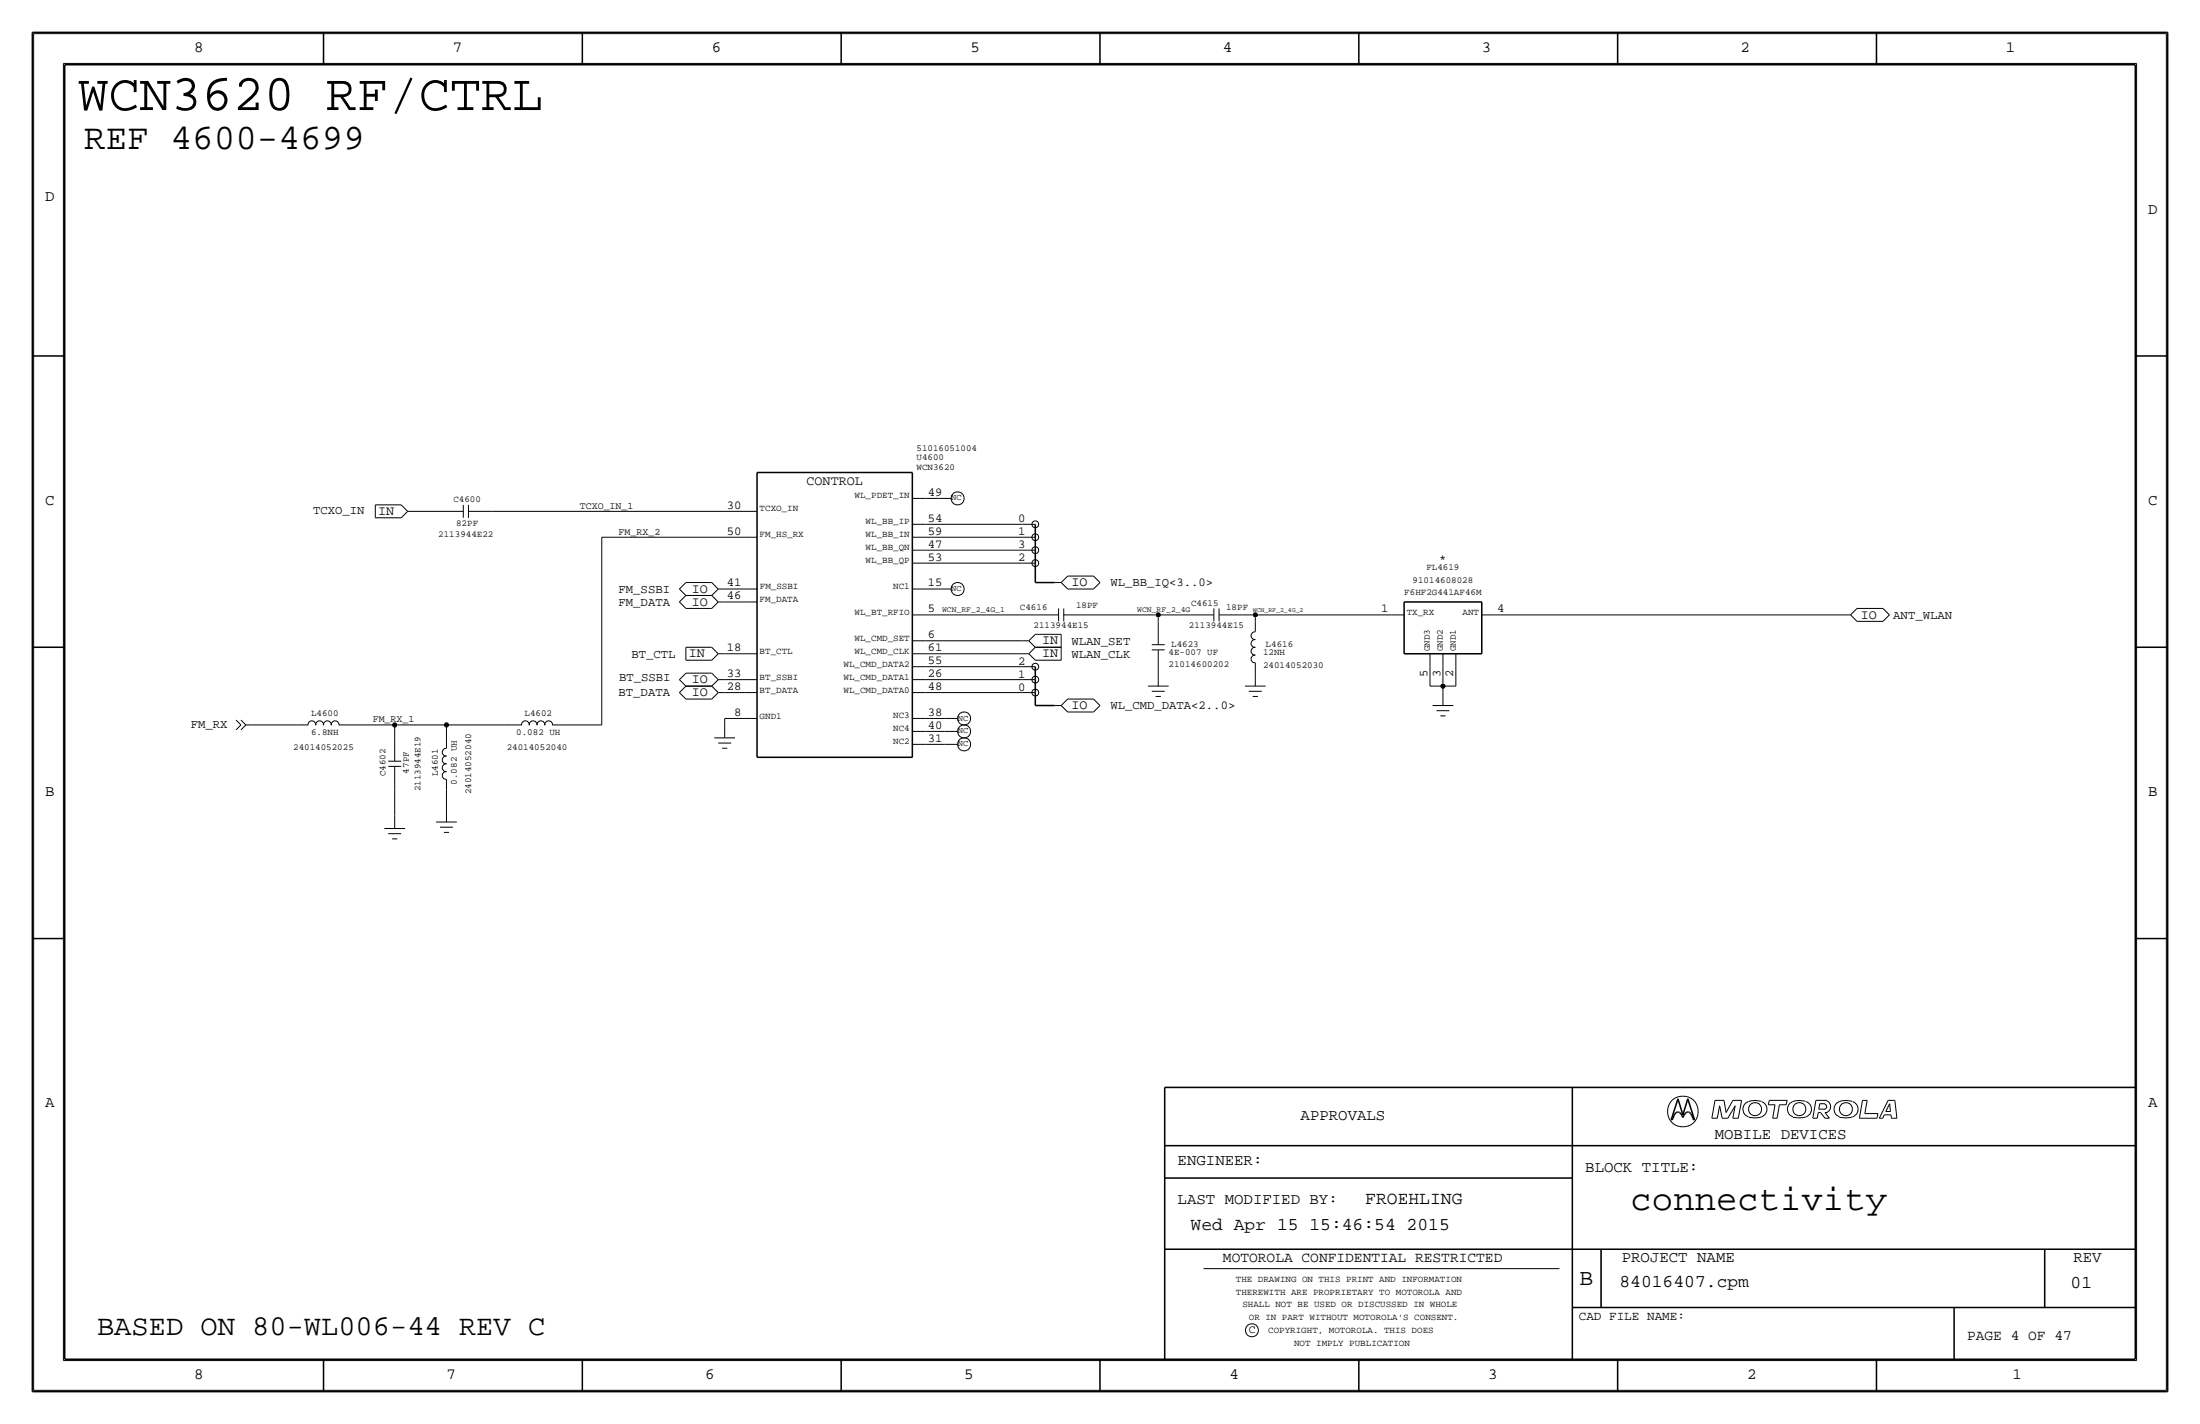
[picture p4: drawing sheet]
<svg xmlns="http://www.w3.org/2000/svg" width="432mm" height="279mm" viewBox="0 0 432 279" stroke-linecap="round" stroke-linejoin="round" font-family="sans-serif">
<g fill="none" stroke="#000" stroke-width=".3">
<path d="M6.3 6.4v266.7zM6.4 6.4h419zM12.7 12.7h406.4zM12.7 12.7v254zM63.5 6.4v6.3zM114.3 6.4v6.3zM165.1 6.4v6.3zM215.9 6.3v6.4zM266.7 6.4v6.3zM317.5 6.4v6.3zM368.3 6.4v6.3zM419.1 12.7v254z"/>
<path d="M425.4 6.4v266.7zM6.3 69.8h6.4zM419.1 69.8h6.3zM148.6 92.7h30.5zM148.6 92.7v55.9zM179.1 92.7v55.9zM203.2 102.9v2.5zM203.2 105.4v2.5zM203.2 107.9v2.6zM203.2 110.5v3.8zM203.2 114.3h3.8zM275.6 118.1v10.2z"/>
<path d="M275.6 118.1h15.2zM290.8 118.1v10.2zM6.3 127h6.4zM203.2 138.4h3.8zM203.2 135.9v2.5zM203.2 133.3v2.6zM203.2 130.8v2.5zM275.6 128.3h15.2zM419.1 127h6.3zM148.6 148.6h30.5zM6.3 184.1h6.4zM419.1 184.1h6.3z"/>
<path d="M228.6 213.4v53.3zM228.6 213.4h190.5zM308.6 213.4v53.3zM328 219.7h.2zM328.4 219.4l-.2 .3zM328.6 218.8l-.2 .6zM328.8 218.5l-.2 .3zM329 218.3l.2-.1zM329 218.3l-.2 .2zM329.2 218.2h.2zM329.3 215.6l-1.3 4.1zM329.3 215.6l1 3.1z"/>
<path d="M329.4 218.2l.2 .1zM329.6 218.3l.3 .2zM329.9 218.5l.2 .3zM330.1 218.8l.2 .5zM330.5 218.8l-.2 .5zM330.8 218.5l-.3 .3zM331 218.3l-.2 .2zM331 218.3l.2-.1zM331.2 218.2h.2zM331.3 215.6l1.3 4.1zM331.3 215.6l-1 3.1zM331.4 218.2l.2 .1z"/>
<path d="M331.6 218.3l.2 .2zM331.8 218.5l.2 .3zM332 218.8l.3 .6zM332.3 219.4l.1 .3zM332.4 219.7h.2zM228.6 231.1h80zM228.6 224.8h190.5zM228.6 245.1h190.5zM308.6 256.5h110.5zM314.2 245.1v11.4zM383.5 256.5v10.2zM401.3 245.1v11.4z"/>
<path d="M6.4 273h419zM12.7 266.7h406.4zM63.5 266.7v6.4zM114.3 266.7v6.4zM165.1 266.7v6.4zM215.9 266.7v6.3zM266.7 266.7v6.4zM317.5 266.7v6.4zM368.3 266.7v6.4z"/>
</g>
<g fill="none" stroke="#000" stroke-width=".2">
<path d="M6.6 6.6h418.6zM6.6 6.6v266.2zM12.4 12.4v254.6zM12.4 12.4h407zM419.4 12.4v254.6zM425.2 6.6v266.2zM73.7 99.1h5zM73.7 99.1v2.5zM78.7 99.1l1.3 1.2zM90.9 99.1v2.5zM91.9 99.1v2.5zM179.1 97.8h2.5z"/>
<path d="M181.6 97.8h2.5zM184.1 97.8h2.6zM73.7 101.6h5zM80 100.3h1.3zM80 100.3l-1.3 1.3zM81.3 100.3h5.1zM86.4 100.3h4.5zM91.9 100.3h4.6zM96.5 100.3h49.5zM118.1 105.4v36.8zM118.1 105.4h27.9zM133.3 115.6l1.3 1.2z"/>
<path d="M133.3 118.1l1.3 1.3zM134.6 116.8h5.1zM134.6 114.3h5.1zM134.6 119.4h5.1zM134.6 114.3l-1.2 1.3zM134.6 116.8l-1.2 1.3zM139.7 114.3l1.3 1.3zM139.7 116.8l1.3 1.3zM141 115.6h1.2zM141 115.6l-1.3 1.2zM141 118.1h1.2zM141 118.1l-1.3 1.3z"/>
<path d="M142.2 115.6h3.9zM142.2 118.1h3.9zM146 115.6h2.6zM146 105.4h2.6zM146 118.1h2.6zM146 100.3h2.6zM179.1 107.9h2.5zM179.1 110.5h2.5zM179.1 102.9h2.5zM179.1 105.4h2.5zM179.1 115.6h2.5zM181.6 102.9h19.1z"/>
<path d="M181.6 107.9h19.1zM181.6 105.4h19.1zM181.6 110.5h19.1zM181.6 115.6h2.5zM184.1 115.6h2.6zM200.7 102.9h2.5zM200.7 110.5h2.5zM200.7 105.4h2.5zM200.7 107.9h2.5zM207 114.3h1.3zM207.8 119.4v2.5zM208.3 114.3l1.3 1.3z"/>
<path d="M208.8 119.4v2.5zM209.5 115.6h5.1zM209.5 113h5.1zM209.5 113l-1.2 1.3zM214.6 113l1.3 1.3zM215.9 114.3l-1.3 1.3zM238.3 119.4v2.5zM239.3 119.4v2.5zM364.5 119.4h5.1zM364.5 119.4l-1.3 1.2zM369.6 119.4l1.2 1.2zM133.3 135.9l1.3 1.3z"/>
<path d="M133.3 133.3l1.3 1.3zM134.6 137.2h5.1zM134.6 134.6h5.1zM134.6 132.1h5.1zM134.6 134.6l-1.2 1.3zM134.6 132.1l-1.2 1.2zM134.6 127h5.1zM134.6 127v2.5zM134.6 129.5h5.1zM139.7 134.6l1.3 1.3zM139.7 132.1l1.3 1.2zM139.7 127l1.3 1.3z"/>
<path d="M141 135.9h1.2zM141 135.9l-1.3 1.3zM141 133.3h1.2zM141 133.3l-1.3 1.3zM141 128.3l-1.3 1.2zM141 128.3h1.2zM142.2 135.9h3.9zM142.2 128.3h3.9zM142.2 133.3h3.9zM146 133.3h2.6zM146 128.3h2.6zM146 135.9h2.6z"/>
<path d="M179.1 120.7h2.5zM179.1 128.3h2.5zM179.1 125.7h2.5zM179.1 130.8h2.5zM179.1 133.3h2.5zM179.1 135.9h2.5zM181.6 128.3h19.1zM181.6 135.9h19.1zM181.6 130.8h19.1zM181.6 133.3h19.1zM181.6 120.7h21.6zM181.6 125.7h19.1z"/>
<path d="M200.7 125.7h1.2zM200.7 128.3h1.2zM200.7 130.8h2.5zM200.7 135.9h2.5zM200.7 133.3h2.5zM201.9 125.7l1.3 1.3zM201.9 128.3l1.3 1.2zM203.2 120.7h4.6zM203.2 124.5l-1.3 1.2zM203.2 127l-1.3 1.3zM203.2 124.5h5.1zM203.2 127h5.1z"/>
<path d="M203.2 129.5h5.1zM207 138.4h1.3zM208.3 124.5v2.5zM208.3 127v2.5zM208.3 138.4l1.3 1.3zM208.8 120.7h4.6zM209.5 139.7h5.1zM209.5 137.2h5.1zM209.5 137.2l-1.2 1.2zM213.4 120.7h13.9zM214.6 137.2l1.3 1.2zM215.9 138.4l-1.3 1.3z"/>
<path d="M225.3 134.6h4.1zM226.1 127.5h2.5zM226.1 126.5h2.5zM226.1 135.6h2.5zM226.8 136.7h1zM227.3 120.7v1.2zM227.3 127.5v4.6zM227.3 121.9v4.6zM227.3 132.1v2.5zM227.3 120.7h6.4zM233.7 120.7h4.6zM239.3 120.7h4.5z"/>
<path d="M243.8 120.7h2.6zM244.3 134.6h4.1zM245.1 135.6h2.5zM245.9 136.7h1zM246.4 120.7h26.7zM246.4 120.7v1.2zM246.4 132.1v2.5zM246.4 130v2.1zM246.4 121.9v2.1zM246.4 124a.74 .74 0 0 0-.9 .7 .74 .74 0 0 0 .9 .8M246.4 127.1a.74 .74 0 0 0-.9 .7 .74 .74 0 0 0 .9 .7M246.4 128.6a.74 .74 0 0 0-.9 .7 .74 .74 0 0 0 .9 .7"/>
<path d="M246.4 125.5a.74 .74 0 0 0-.9 .8 .74 .74 0 0 0 .9 .7M273 120.7h2.6zM280.7 130.8v3.8zM280.7 134.6h2.5zM280.7 128.3v2.5zM281.2 138.4h4zM281.9 139.4h2.6zM283.2 130.8v3.8zM283.2 134.6h2.5zM283.2 134.6v1.3zM283.2 128.3v2.5zM283.2 135.9v2.5z"/>
<path d="M285.8 130.8v3.8zM285.8 128.3v2.5zM290.8 120.7h2.6zM293.4 120.7h68.5zM361.9 120.7h1.3zM363.2 120.7l1.3 1.2zM364.5 121.9h5.1zM370.8 120.7l-1.2 1.2zM46.3 141.3l1 .9zM47.3 142.2l-1 1zM47.3 141.3l1 .9zM48.3 142.2l-1 1z"/>
<path d="M48.3 142.2h1.2zM49.5 142.2h8.9zM58.4 142.2h2.1zM60.5 142.3a.75 .75 0 0 1 .7-.9 .75 .75 0 0 1 .7 .9M62 142.3a.75 .75 0 0 1 .7-.9 .75 .75 0 0 1 .7 .9M63.5 142.3a.75 .75 0 0 1 .7-.9 .75 .75 0 0 1 .8 .9M65 142.3a.75 .75 0 0 1 .8-.9 .75 .75 0 0 1 .7 .9M66.5 142.2h2.1zM68.6 142.2h8.9zM76.2 149.4h2.5zM76.2 150.4h2.5zM77.5 154.9v5.1z"/>
<path d="M77.5 142.2h10.1zM77.5 142.2v2.6zM77.5 150.4v4.5zM77.5 144.8v4.6zM87.6 154.9v3.9zM87.6 142.2h12.7zM87.6 142.2v2.6zM87.6 158.8v2.5zM87.6 152.9v2zM87.6 144.8v2zM87.6 148.4a.74 .74 0 0 0-.8 .7 .74 .74 0 0 0 .8 .8M87.6 151.4a.74 .74 0 0 0-.8 .8 .74 .74 0 0 0 .8 .7"/>
<path d="M87.6 149.9a.74 .74 0 0 0-.8 .7 .74 .74 0 0 0 .8 .8M87.6 146.9a.74 .74 0 0 0-.8 .7 .74 .74 0 0 0 .8 .7M100.3 142.2h2.1zM102.4 142.3a.75 .75 0 0 1 .7-.9 .75 .75 0 0 1 .7 .9M103.9 142.3a.75 .75 0 0 1 .7-.9 .75 .75 0 0 1 .8 .9M105.4 142.3a.75 .75 0 0 1 .7-.9 .75 .75 0 0 1 .8 .9M106.9 142.3a.75 .75 0 0 1 .8-.9 .75 .75 0 0 1 .7 .9M108.5 142.2h2zM110.5 142.2h7.6zM140.2 144.8h4.1zM141 145.8h2.5zM141.7 146.8h1z"/>
<path d="M142.2 141h3.8zM142.2 141v1.2zM142.2 142.2v2.6zM146 141h2.6zM179.1 146h2.5zM179.1 141h2.5zM179.1 143.5h2.5zM181.6 143.5h3.8zM181.6 141h3.8zM181.6 146h3.8zM185.4 141h2.6zM185.4 143.5h2.6z"/>
<path d="M185.4 146h2.6zM282.7 140.5h1zM75.4 162.6h4.1zM76.2 163.6h2.5zM77 164.6h1zM77.5 160v2.6zM85.6 161.3h4.1zM86.4 162.3h2.5zM87.1 163.3h1zM336 219.4h1.1zM336.6 215.9h1.8zM336.6 215.9l-.6 3.5z"/>
<path d="M337.5 217l-.4 2.4zM337.5 217l.5 2.4zM338 219.4h1.1zM338.4 215.9l.4 2.4zM340.1 219.4h1.1zM340.1 215.9h1.7zM340.1 215.9l-1.3 2.4zM340.6 217l-1.5 2.4zM340.6 217l-.5 2.4zM341.8 215.9l-.6 3.5zM343.1 216.2a1.6 1.6 0 0 0-1 1.5 1.6 1.6 0 0 0 1.1 1.5M345.7 216.1h-.2a4 4 0 0 0-2.3 .1"/>
<path d="M345.7 216.2a1.59 1.59 0 0 1 1.1 1.5 1.59 1.59 0 0 1-1.1 1.5l-1.4 .1-1.1-.1M347.1 216.8h1.3zM347.3 215.9l-.2 .9zM347.3 215.9h3.5zM347.9 219.4h.9zM348.4 216.8l-.5 2.6zM349.2 216.8l-.4 2.6zM349.2 216.8h1.4zM350.8 215.9l-.2 .9zM354.4 216.1a3.1 3.1 0 0 0-3.3 .7 1.62 1.62 0 0 0 .8 2.4M354.4 219.2l-1.4 .1-1.1-.1M354.5 216.2a1.59 1.59 0 0 1 1 1.5 1.59 1.59 0 0 1-1 1.5"/>
<path d="M355.8 219.4h.9zM356.4 215.9l-.6 3.5zM356.4 215.9h2.2zM356.9 218.3l-.2 1.1zM356.9 218.3h.4zM357 217.6h1.2zM357.2 216.6l-.2 1zM357.2 216.6h1zM357.3 218.3l.9 1.1zM358.1 216.7a.5 .5 0 0 1 .4 .4 .5 .5 0 0 1-.4 .5M358.2 219.4h.9zM358.2 218.3l.9 1.1z"/>
<path d="M358.2 218.3h.4zM358.5 216a1.24 1.24 0 0 1 .8 1.1 1.24 1.24 0 0 1-.8 1.2M363.5 216.1a3.1 3.1 0 0 0-3.3 .7 1.62 1.62 0 0 0 .8 2.4M363.6 219.2l-1.4 .1-1.2-.1M363.6 216.2a1.59 1.59 0 0 1 1.1 1.5 1.59 1.59 0 0 1-1.1 1.5M364.9 219.4h3.5zM365.6 215.9l-.7 3.5zM365.6 215.9h.9zM366 218.5h2.6zM366.5 215.9l-.5 2.6zM368.6 218.5l-.2 .9zM368.9 219.4h.6z"/>
<path d="M369.8 218.7h1.3zM369.8 218.7l-.3 .7zM370.1 218.1h.9zM370.6 215.9l-1.7 3.5zM370.6 215.9h1.3zM370.9 216.6l-.8 1.5zM370.9 216.6l.1 1.5zM371.1 218.7l.1 .7zM371.2 219.4h1.1zM371.9 215.9l.4 3.5zM236.2 248.9h69.9zM6.6 272.8h418.6z"/>
<path d="M12.4 267h407z"/>
<circle cx="188" cy="97.8" r="1.28"/>
<circle cx="188" cy="115.6" r="1.28"/>
<circle cx="203.2" cy="108" r=".67"/>
<circle cx="203.2" cy="102.9" r=".67"/>
<circle cx="203.2" cy="105.4" r=".67"/>
<circle cx="203.2" cy="110.5" r=".67"/>
<circle cx="203.2" cy="135.9" r=".67"/>
<circle cx="203.2" cy="133.4" r=".67"/>
<circle cx="203.2" cy="130.8" r=".67"/>
<circle cx="189.2" cy="141" r="1.28"/>
<circle cx="189.2" cy="146.1" r="1.28"/>
<circle cx="189.2" cy="143.5" r="1.28"/>
<circle cx="330.3" cy="218.1" r="3"/>
<circle cx="344.5" cy="217.6" r="1.28"/>
<circle cx="353.2" cy="217.6" r="1.28"/>
<circle cx="362.3" cy="217.6" r="1.28"/>
<circle cx="245.7" cy="261" r="1.28"/>
</g>
<g fill="#000" stroke="#000" stroke-width=".2">
<circle cx="227.3" cy="120.7" r=".41"/>
<circle cx="246.4" cy="120.7" r=".41"/>
<circle cx="283.2" cy="134.6" r=".41"/>
<circle cx="77.5" cy="142.2" r=".41"/>
<circle cx="87.6" cy="142.2" r=".41"/>
</g>
<text font-size="10.1" x="15.2" y="21.6">WCN3620 RF/CTRL</text>
<text font-size="7.1" x="16.5" y="29.2">REF 4600-4699</text>
<text font-size="7" x="320" y="237.5">connectivity</text>
<text font-size="5.6" x="19" y="261.9">BASED ON 80-WL006-44 REV C</text>
<text font-size="4.5" x="310" y="252.1">B</text>
<g font-size="3.5">
<text x="268" y="236.2">FROEHLING</text>
<text x="233.7" y="241.3">Wed Apr 15 15:46:54 2015</text>
<text x="317.9" y="252.6">84016407.cpm</text>
<text x="406.4" y="252.7">01</text>
</g>
<g font-size="3.1">
<text x="38.1" y="10.2">8</text>
<text x="88.9" y="10.2">7</text>
<text x="139.7" y="10.2">6</text>
<text x="190.5" y="10.2">5</text>
<text x="240" y="10.2">4</text>
<text x="290.8" y="10.2">3</text>
<text x="341.6" y="10.2">2</text>
<text x="393.7" y="10.2">1</text>
<text x="8.9" y="39.4">D</text>
<text x="421.6" y="41.9">D</text>
<text x="8.9" y="99.1">C</text>
<text x="421.6" y="99.1">C</text>
<text x="8.9" y="156.2">B</text>
<text x="421.6" y="156.2">B</text>
<text x="8.9" y="217.2">A</text>
<text x="255.3" y="219.7">APPROVALS</text>
<text x="421.6" y="217.2">A</text>
<text x="336.5" y="223.5">MOBILE DEVICES</text>
<text x="231.1" y="228.6">ENGINEER:</text>
<text x="311.2" y="229.9">BLOCK TITLE:</text>
<text x="231.1" y="236.2">LAST MODIFIED BY:</text>
<text x="318.3" y="247.5">PROJECT NAME</text>
<text x="407" y="247.6">REV</text>
<text x="38.1" y="270.5">8</text>
<text x="87.6" y="270.5">7</text>
<text x="138.4" y="270.5">6</text>
<text x="189.2" y="270.5">5</text>
<text x="241.3" y="270.5">4</text>
<text x="292.1" y="270.5">3</text>
<text x="342.9" y="270.5">2</text>
<text x="395" y="270.5">1</text>
</g>
<g font-size="2.9">
<text x="240" y="247.6">MOTOROLA CONFIDENTIAL RESTRICTED</text>
<text x="386.1" y="262.9">PAGE 4 OF 47</text>
</g>
<g font-size="2.6">
<text x="158.3" y="95.2">CONTROL</text>
<text x="74.2" y="101">IN</text>
<text x="135.8" y="116.3">IO</text>
<text x="135.8" y="118.8">IO</text>
<text x="210.3" y="115">IO</text>
<text x="365.3" y="121.4">IO</text>
<text x="135.2" y="129">IN</text>
<text x="204.6" y="126.4">IN</text>
<text x="204.6" y="129">IN</text>
<text x="135.8" y="136.6">IO</text>
<text x="135.8" y="134.1">IO</text>
<text x="210.3" y="139.1">IO</text>
</g>
<text font-size="2.5" x="309.9" y="259.1">CAD FILE NAME:</text>
<g font-size="2.4">
<text x="61.5" y="100.9">TCXO_IN</text>
<text x="142.7" y="99.8">30</text>
<text x="182.1" y="97.3">49</text>
<text x="142.7" y="104.9">50</text>
<text x="182.1" y="107.4">47</text>
<text x="182.1" y="102.4">54</text>
<text x="182.1" y="104.9">59</text>
<text x="199.8" y="105">1</text>
<text x="199.8" y="102.5">0</text>
<text x="199.8" y="107.5">3</text>
<text x="182.1" y="110">53</text>
<text x="199.8" y="110.1">2</text>
<text x="282.5" y="110.5">*</text>
<text x="121.4" y="116.3">FM_SSBI</text>
<text x="121.4" y="118.9">FM_DATA</text>
<text x="142.7" y="115.1">41</text>
<text x="142.7" y="117.6">46</text>
<text x="182.1" y="115.1">15</text>
<text x="217.9" y="115.1">WL_BB_IQ&lt;3..0&gt;</text>
<text x="182.1" y="125.2">6</text>
<text x="182.1" y="120.1">5</text>
<text x="271.1" y="120.1">1</text>
<text x="293.9" y="120.1">4</text>
<text x="371.6" y="121.4">ANT_WLAN</text>
<text x="124" y="129">BT_CTL</text>
<text x="142.7" y="127.8">18</text>
<text x="182.1" y="130.3">55</text>
<text x="182.1" y="127.8">61</text>
<text x="199.8" y="130.4">2</text>
<text x="210.3" y="129">WLAN_CLK</text>
<text x="210.3" y="126.5">WLAN_SET</text>
<text x="121.4" y="136.7">BT_DATA</text>
<text x="121.5" y="133.7">BT_SSBI</text>
<text x="142.7" y="132.8">33</text>
<text x="142.7" y="135.4">28</text>
<text x="182.1" y="132.8">26</text>
<text x="182.1" y="135.4">48</text>
<text x="199.8" y="135.5">0</text>
<text x="199.8" y="132.9">1</text>
<text x="280.2" y="132.8" transform="rotate(-90 280.2 132.8)">5</text>
<text x="282.7" y="132.8" transform="rotate(-90 282.7 132.8)">3</text>
<text x="285.2" y="132.8" transform="rotate(-90 285.2 132.8)">2</text>
<text x="37.4" y="142.8">FM_RX</text>
<text x="144.1" y="140.5">8</text>
<text x="182.1" y="143">40</text>
<text x="182.1" y="140.5">38</text>
<text x="217.9" y="139.2">WL_CMD_DATA&lt;2..0&gt;</text>
<text x="182.1" y="145.5">31</text>
</g>
<text font-size="2.3" x="245.1" y="261.6">C</text>
<g font-size="2">
<text x="113.8" y="99.8">TCXO_IN_1</text>
<text x="121.4" y="104.9">FM_RX_2</text>
<text x="73.2" y="141.7">FM_RX_1</text>
</g>
<g font-size="1.8">
<text x="179.9" y="88.5">51016051004</text>
<text x="179.9" y="90.3">U4600</text>
<text x="179.9" y="92.2">WCN3620</text>
<text x="89" y="98.6">C4600</text>
<text x="149.1" y="100.3">TCXO_IN</text>
<text x="167.7" y="97.8">WL_PDET_IN</text>
<text x="86" y="105.4">2113944E22</text>
<text x="89.5" y="103.1">82PF</text>
<text x="149.1" y="105.4">FM_HS_RX</text>
<text x="169.9" y="108">WL_BB_QN</text>
<text x="169.9" y="102.9">WL_BB_IP</text>
<text x="169.9" y="105.4">WL_BB_IN</text>
<text x="169.9" y="110.5">WL_BB_QP</text>
<text x="280" y="111.8">FL4619</text>
<text x="149.1" y="118.1">FM_DATA</text>
<text x="149.1" y="115.6">FM_SSBI</text>
<text x="175.3" y="115.6">NC1</text>
<text x="200.2" y="119.7">C4616</text>
<text x="211.2" y="119.4">18PF</text>
<text x="233.8" y="118.9">C4615</text>
<text x="240.7" y="119.6">18PF</text>
<text x="275.6" y="116.8">F6HF2G441AF46M</text>
<text x="277.3" y="114.3">91014608028</text>
<text x="167.7" y="120.7">WL_BT_RFIO</text>
<text x="167.7" y="125.7">WL_CMD_SET</text>
<text x="202.9" y="123.2">2113944E15</text>
<text x="233.3" y="123.2">2113944E15</text>
<text x="276.1" y="120.7">TX_RX</text>
<text x="287.1" y="120.7">ANT</text>
<text x="149.1" y="128.3">BT_CTL</text>
<text x="165.6" y="130.8">WL_CMD_DATA2</text>
<text x="167.7" y="128.3">WL_CMD_CLK</text>
<text x="229.4" y="128.5">4E-007 UF</text>
<text x="229.4" y="130.8">21014600202</text>
<text x="229.9" y="127">L4623</text>
<text x="247.9" y="128.5">12NH</text>
<text x="247.9" y="131.1">24014052030</text>
<text x="248.4" y="127">L4616</text>
<text x="280.7" y="127.8" transform="rotate(-90 280.7 127.8)">GND3</text>
<text x="283.2" y="127.8" transform="rotate(-90 283.2 127.8)">GND2</text>
<text x="285.8" y="127.8" transform="rotate(-90 285.8 127.8)">GND1</text>
<text x="149.1" y="133.4">BT_SSBI</text>
<text x="149.1" y="135.9">BT_DATA</text>
<text x="165.6" y="133.4">WL_CMD_DATA1</text>
<text x="165.6" y="135.9">WL_CMD_DATA0</text>
<text x="61" y="140.5">L4600</text>
<text x="103" y="140.5">L4602</text>
<text x="149.1" y="141">GND1</text>
<text x="175.3" y="141">NC3</text>
<text x="175.3" y="143.5">NC4</text>
<text x="57.5" y="147.1">24014052025</text>
<text x="61" y="144.3">6.8NH</text>
<text x="99.5" y="147.1">24014052040</text>
<text x="101.3" y="144.3">0.082 UH</text>
<text x="175.3" y="146">NC2</text>
<text x="75.7" y="152.3" transform="rotate(-90 75.7 152.3)">C4602</text>
<text x="80.3" y="151.8" transform="rotate(-90 80.3 151.8)">47PF</text>
<text x="82.6" y="155.3" transform="rotate(-90 82.6 155.3)">2113944E19</text>
<text x="85.9" y="152.3" transform="rotate(-90 85.9 152.3)">L4601</text>
<text x="89.7" y="153.9" transform="rotate(-90 89.7 153.9)">0.082 UH</text>
<text x="92.5" y="155.8" transform="rotate(-90 92.5 155.8)">24014052040</text>
<text x="242.6" y="251.5">THE DRAWING ON THIS PRINT AND INFORMATION</text>
<text x="242.6" y="254">THEREWITH ARE PROPRIETARY TO MOTOROLA AND</text>
<text x="243.8" y="256.5">SHALL NOT BE USED OR DISCUSSED IN WHOLE</text>
<text x="245.1" y="259.1">OR IN PART WITHOUT MOTOROLA'S CONSENT.</text>
<text x="248.9" y="261.6">COPYRIGHT, MOTOROLA. THIS DOES</text>
<text x="254" y="264.2">NOT IMPLY PUBLICATION</text>
</g>
<g font-size="1.7">
<text x="186.7" y="98.2">NC</text>
<text x="186.7" y="116">NC</text>
<text x="188" y="141.4">NC</text>
<text x="188" y="143.9">NC</text>
<text x="188" y="146.5">NC</text>
</g>
<g font-size="1.6">
<text x="184.9" y="120.1">WCN_RF_2_4G_1</text>
<text x="223.2" y="120.1">WCN_RF_2_4G</text>
</g>
<text font-size="1.3" x="245.9" y="120.1">WCN_RF_2_4G_2</text>
</svg>
